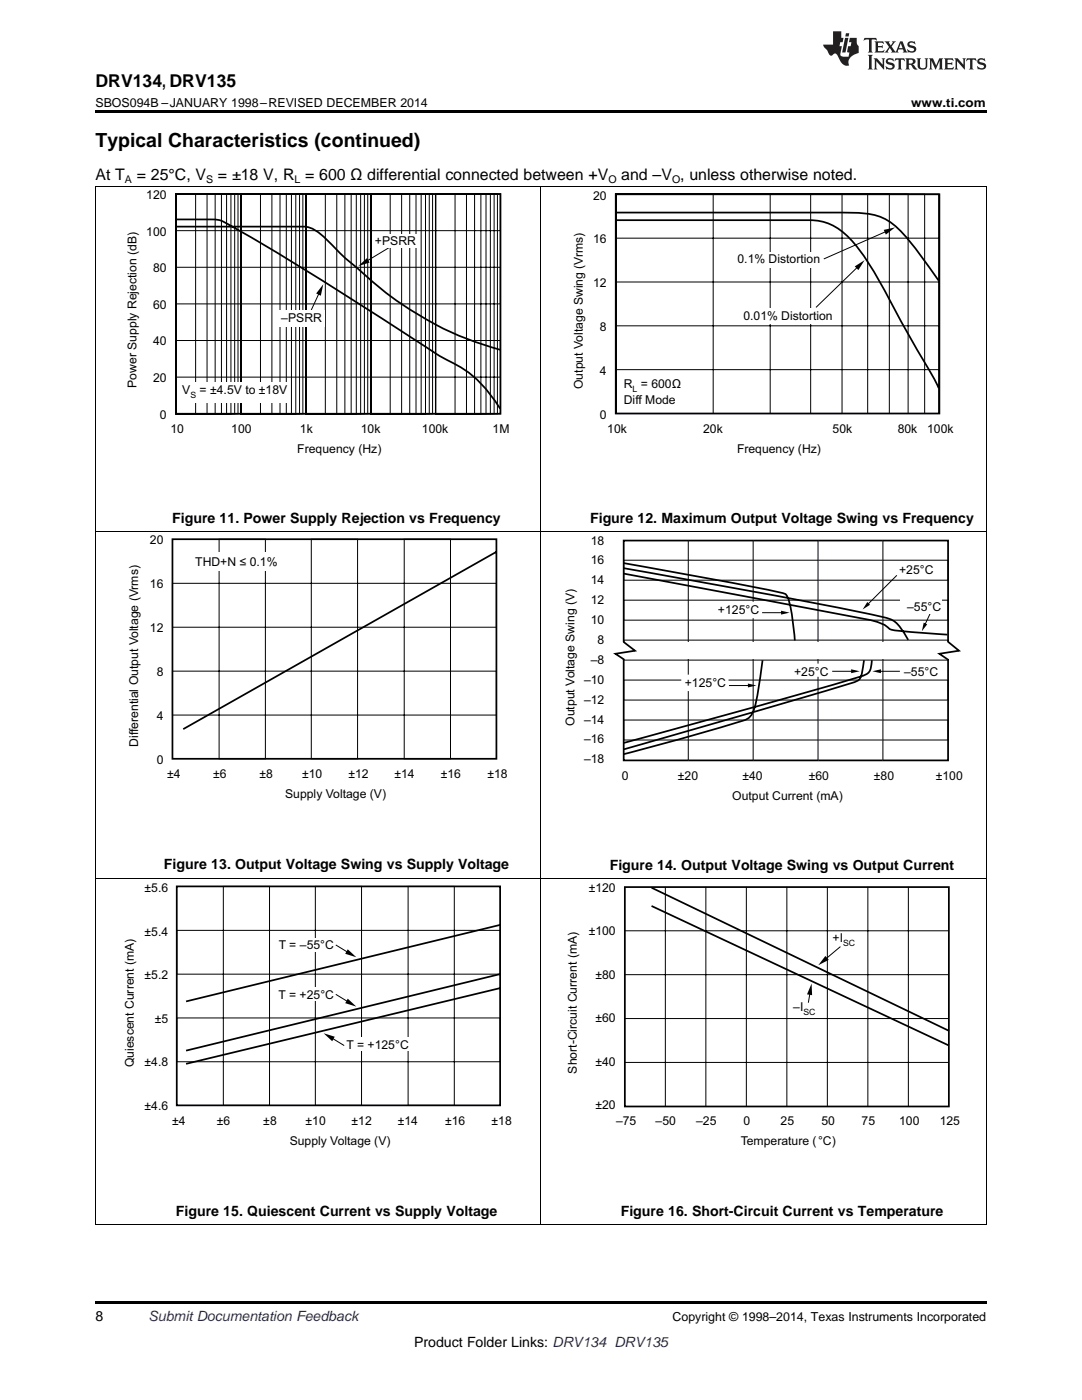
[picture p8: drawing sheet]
<svg xmlns="http://www.w3.org/2000/svg" width="216mm" height="279mm" viewBox="0 0 216 279" stroke-linecap="round" stroke-linejoin="round" font-family="sans-serif">
<path d="M19 259.7h177.8v.5h-177.8z" fill="#000"/>
<path d="M19.1 175.5v68.9M44.6 176.9h9.2v43.7h-9.2zM62.9 176.9h9.2v43.7h-9.2zM81.4 176.9h9.2v43.7h-9.2zM107.9 175.5v68.9M196.8 175.5v68.9M35.3 185.7h64.5v8.7h-64.5zM35.3 203.2h64.5v8.7h-64.5zM19 244.4h177.8" fill="none" stroke="#000" stroke-width=".2"/>
<path d="M35.3 176.9h64.5v43.7h-64.5zM99.7 184.6l-62.6 15.3M99.7 194.4l-62.6 15.3M99.7 197.2l-62.6 15.1" fill="none" stroke="#000" stroke-width=".35"/>
<path d="M55.3 187.1h11.7v2.8h-11.7z" fill="#fff"/>
<path d="M69.4 189.5l1.7 1.5-2.2-.7z" fill="#000"/>
<path d="M67 188.6l2.9 1.7" fill="none" stroke="#000" stroke-width=".2"/>
<path d="M55.3 197h11.7v2.8h-11.7z" fill="#fff"/>
<path d="M69.4 199.3l1.7 1.6-2.2-.7z" fill="#000"/>
<path d="M67 198.4l2.9 1.8" fill="none" stroke="#000" stroke-width=".2"/>
<path d="M68.7 207h13.4v2.8h-13.4z" fill="#fff"/>
<path d="M184.3 124.3l.7 .3-1.1 1.4zM161.9 196.3l.1 2.3-1-.2zM164.7 190.8l.7 .8-2.1 1zM64.6 206.2l2.2 .7-.5 .9z" fill="#000"/>
<g fill="none" stroke="#000" stroke-width=".2">
<path d="M19.1 106.2v69.3M107.9 106.2v69.3M124.4 111.8h64.8v4h-64.8zM124.4 119.8h64.8v4h-64.8zM196.8 106.2v69.3M124.4 127.8h64.8v3.9h-64.8zM124.4 135.7h64.8v4h-64.8zM185.8 122.1l-1.4 2.9M124.4 143.7h64.8v4h-64.8zM19 175.4h177.8M132.8 177v43.8M140.8 177v43.8"/>
<path d="M148.9 177v43.8M157 177v43.8M165.1 177v43.8M173.2 177v43.8M181.3 177v43.8M124.7 185.8h64.6M124.7 194.5h64.6M161.7 197.7l-.4 2.4M167.7 188.9l-3.3 2.8M65.8 206.9l2.9 1.8M124.7 203.3h64.6M124.7 212h64.6"/>
</g>
<path d="M124.4 107.9h64.8v43.9h-64.8zM124.7 177h64.6v43.8h-64.6zM130 177.2l59.4 28.5M130 180.8l59.4 27.9" fill="none" stroke="#000" stroke-width=".35"/>
<g fill="#fff">
<path d="M179.7 119.2h8.2v3.2h-8.2z"/>
<path d="M181.2 140.6h7.5v2.9h-7.5z"/>
<path d="M137.3 107.8v43.9z"/>
</g>
<path d="M137.3 107.8v43.9z" fill="none" stroke="#000" stroke-width=".2"/>
<path d="M150.3 107.8v43.9z" fill="#fff"/>
<path d="M150.3 107.8v43.9z" fill="none" stroke="#000" stroke-width=".2"/>
<path d="M163.2 107.8v43.9z" fill="#fff"/>
<path d="M163.2 107.8v43.9z" fill="none" stroke="#000" stroke-width=".2"/>
<path d="M176.2 107.8v43.9z" fill="#fff"/>
<path d="M176.2 107.8v43.9z" fill="none" stroke="#000" stroke-width=".2"/>
<path d="M124.2 128.1h65.2v3.4h-65.2z" fill="#fff"/>
<path d="M124.4 128.1l2.3 1.8-3.9 .6 1.7 1.1M189.1 128l2.3 1.9-4 .6 1.8 1.2" fill="none" stroke="#000" stroke-width=".35"/>
<path d="M179 112.3h8v3.1h-8z" fill="#fff"/>
<path d="M173.1 120.1l.5 .6-1.5 .9z" fill="#000"/>
<path d="M179 114.8l-6.1 6.1" fill="none" stroke="#000" stroke-width=".2"/>
<path d="M144.1 120.1h8v3.3h-8z" fill="#fff"/>
<path d="M155.8 121.9l1.8 .4-1.7 .4z" fill="#000"/>
<path d="M152.1 122.3h4.4" fill="none" stroke="#000" stroke-width=".2"/>
<path d="M135.9 134.6h9.5v3.3h-9.5z" fill="#fff"/>
<path d="M149.2 136.4l1.8 .4-1.8 .4z" fill="#000"/>
<path d="M145.5 136.8h4.4" fill="none" stroke="#000" stroke-width=".2"/>
<path d="M156.5 132.4h9.5v2.7h-9.5z" fill="#fff"/>
<path d="M169.8 133.6l1.7 .4-1.7 .3z" fill="#000"/>
<path d="M166.1 134h4.4" fill="none" stroke="#000" stroke-width=".2"/>
<path d="M178.4 132.4h9.5v2.7h-9.5z" fill="#fff"/>
<path d="M174.1 134l1.7-.4v.7z" fill="#000"/>
<path d="M34.4 116.4h64.7v8.8h-64.7zM43.7 107.6h9.3v43.8h-9.3zM62.1 107.6h9.2v43.8h-9.2zM80.7 107.6h9.2v43.8h-9.2zM34.4 133.9h64.7v8.8h-64.7zM179.6 134h-4.5" fill="none" stroke="#000" stroke-width=".2"/>
<path d="M34.4 107.6h64.7v43.8h-64.7zM99.1 110.1l-62.5 35.4M124.4 112.4l1.1 .2a715.7 715.7 0 0 1 31.2 5.9 6.6 6.6 0 0 1 1.2 3.6l.7 5.7M124.4 113.4l5.5 1a1152.8 1152.8 0 0 1 47.5 9.1 5.8 5.8 0 0 1 3.1 3l.7 1.2M124.4 114.5l40 7.5a78.5 78.5 0 0 1 11.5 2.4l1.4 1a2.76 2.76 0 0 0 1.9 .5l9.8 .8M152.2 131.8l-1.4 8.4a4.2 4.2 0 0 1-1.9 3.4 518.7 518.7 0 0 1-24.5 6.9M172.4 131.8l-.2 1.3a3.4 3.4 0 0 1-1.2 2.8l-15.5 4.7-31.1 9M174 131.8a3.2 3.2 0 0 1-1.1 2.8l-3.2 1-9.9 2.9-35.4 9.8" fill="none" stroke="#000" stroke-width=".35"/>
<path d="M38.2 110.2h17.6v3.7h-17.6z" fill="#fff"/>
<g fill="none" stroke="#000" stroke-width=".2">
<path d="M19.1 37.3v68.9M35.1 38.7h64.8v7.3h-64.8zM35.1 38.7h3.9v43.9h-3.9zM35.1 38.7h6.2v43.9h-6.2zM35.1 38.7h7.8v43.9h-7.8zM35.1 38.7h9.1v43.9h-9.1zM35.1 38.7h10.1v43.9h-10.1zM35.1 38.7h11.7v43.9h-11.7zM35.1 38.7h11v43.9h-11zM35.1 38.7h12.4v43.9h-12.4zM35.1 38.7h13v43.9h-13zM48 38.7v43.9"/>
<path d="M48.1 38.7h3.9v43.9h-3.9zM48.1 38.7h6.2v43.9h-6.2zM48.1 38.7h7.8v43.9h-7.8zM48.1 38.7h9v43.9h-9zM48.1 38.7h10.9v43.9h-10.9zM48.1 38.7h10.1v43.9h-10.1zM48.1 38.7h11.7v43.9h-11.7zM48.1 38.7h12.3v43.9h-12.3zM48.1 38.7h12.9v43.9h-12.9zM61 38.7v43.9M61 38.7h3.9v43.9h-3.9zM61 38.7h6.2v43.9h-6.2z"/>
<path d="M61 38.7h7.8v43.9h-7.8zM61 38.7h10.1v43.9h-10.1zM61 38.7h9.1v43.9h-9.1zM61 38.7h11v43.9h-11zM61 38.7h11.7v43.9h-11.7zM61 38.7h12.4v43.9h-12.4zM61 38.7h13v43.9h-13zM73.9 38.7v43.9M74 38.7h3.9v43.9h-3.9zM74 38.7h6.1v43.9h-6.1zM74 38.7h7.8v43.9h-7.8zM74 38.7h9v43.9h-9z"/>
<path d="M74 38.7h10v43.9h-10zM74 38.7h10.9v43.9h-10.9zM74 38.7h12.3v43.9h-12.3zM74 38.7h11.7v43.9h-11.7zM74 38.7h12.9v43.9h-12.9zM86.9 38.7v43.9M86.9 38.7h3.9v43.9h-3.9zM86.9 38.7h6.2v43.9h-6.2zM86.9 38.7h7.8v43.9h-7.8zM86.9 38.7h9.1v43.9h-9.1zM86.9 38.7h10.1v43.9h-10.1zM86.9 38.7h11.7v43.9h-11.7z"/>
<path d="M86.9 38.7h10.9v43.9h-10.9zM86.9 38.7h12.4v43.9h-12.4zM86.9 38.7h13v43.9h-13zM107.9 37.3v68.9M196.8 37.3v68.9M35.1 53.3h64.8v7.3h-64.8zM63.9 58l-1.8 3.9M77.6 49.4l-4.9 3M35.1 68h64.8v7.3h-64.8zM19 106.1h177.8"/>
</g>
<path d="M35.1 38.7h64.8v43.9h-64.8zM35.3 43.8h6.9a5.4 5.4 0 0 1 3.6 1.1 993.3 993.3 0 0 1 42.9 26.7 23.1 23.1 0 0 1 11.1 9.9M35.3 45.2h23.7a6.1 6.1 0 0 1 5.7 2.2 112.8 112.8 0 0 0 10 9.1 64.1 64.1 0 0 0 25.1 13.3" fill="none" stroke="#000" stroke-width=".35"/>
<path d="M64.5 56.7l-.5 2.3-.9-.4zM71.5 53.1l1.7-1.6 .5 .9z" fill="#000"/>
<g fill="#fff">
<path d="M74.7 46.8h8.9v2.7h-8.9z"/>
<path d="M55.5 61.8h9.2v3.3h-9.2z"/>
<path d="M36.7 76.3h21.1v4h-21.1z"/>
</g>
<g fill="none" stroke="#000" stroke-width=".2">
<path d="M122.9 38.8h19.4v43.7h-19.4zM122.9 38.8h30.8v43.7h-30.8zM122.9 38.8h38.9v43.7h-38.9zM122.9 38.8h45.1v43.7h-45.1zM122.9 38.8h50.2v43.7h-50.2zM122.9 38.8h54.6v43.7h-54.6zM122.9 38.8h58.3v43.7h-58.3zM122.9 38.8h61.6v43.7h-61.6zM122.9 38.8h64.6v43.7h-64.6zM122.9 38.8h64.5M187.4 38.8v43.7h-64.5M122.9 56.3h64.5"/>
<path d="M122.9 47.5h64.5M122.9 73.8h64.5M122.9 65h64.5"/>
</g>
<path d="M122.9 38.8h64.5v43.7h-64.5zM122.9 42.4h39.6a92.5 92.5 0 0 1 11.4 .4 10.9 10.9 0 0 1 6.4 3.9l2.4 2.9 4.6 6.4M122.9 43.9h28.2a125.5 125.5 0 0 1 12.6 .2 13 13 0 0 1 7.7 5.7 111.7 111.7 0 0 1 8.6 14.7l6.3 10.9 1 2" fill="none" stroke="#000" stroke-width=".35"/>
<path d="M176.3 45.9l2.3-.5-1.8 1.4z" fill="#000"/>
<path d="M146.4 50.3h18v3.1h-18z" fill="#fff"/>
<path d="M171.5 52.9l-8.7 8.5" fill="none" stroke="#000" stroke-width=".2"/>
<path d="M170.6 53.2l1.9-1.3-1.2 2z" fill="#000"/>
<path d="M147.4 61.4h19.2v3.2h-19.2z" fill="#fff"/>
<path d="M19 37.2h177.8M177.4 46l-13 5.7" fill="none" stroke="#000" stroke-width=".2"/>
<path d="M19 22h177.8v.5h-177.8z" fill="#000"/>
<g fill="#231f20">
<path d="M172.5 7.6l-.1 .5 .4-.2h.6v.1v2.1l-.2 .4h.9l-.2-.4v-2.1l.1-.1h.5l.5 .2-.2-.5zM174.5 8.3l.2 .3v1.5l-.2 .4h1.8l.2-.6a1.04 1.04 0 0 1-1.3 .2v-.7h.6l.3 .2v-.6l-.3 .2h-.6v-.6l.8-.1 .4 .3-.2-.5zM176.5 8.3l.9 1.1-.9 1.1h.8l-.2-.2 .4-.7 .5 .7-.2 .2h1.5l-.2-.2 .2-.4h.9l.1 .4-.2 .2h1l-.3-.3-.7-1.9h-.5l-.9 2-.8-1 .9-1h-.8l.1 .3-.4 .5-.3-.6 .1-.2zM179.7 8.6l.4 1h-.7zM181.3 8.4a.63 .63 0 0 0-.2 .7 .63 .63 0 0 0 .6 .4l.6 .2 .1 .2a.75 .75 0 0 1-.7 .4 .75 .75 0 0 1-.6-.5l.1 .7 .1-.1a1.11 1.11 0 0 0 1.5-.6 1.13 1.13 0 0 0-1.2-.8l-.1-.4a1.04 1.04 0 0 1 1.2 .2l-.2-.5-.2 .1-.4-.2zM173.2 10.9l.2 .4v2.2l-.2 .4h1l-.3-.4v-2.2l.3-.4zM174.3 11.6l.3 .4v1.5l-.3 .4h.8l-.2-.4v-1.3l1.5 1.7v-1.9l.2-.4h-.7l.2 .4v.9l-1.1-1.3zM177 11.8a.62 .62 0 0 0-.2 .7 .62 .62 0 0 0 .6 .4l.6 .1 .1 .3a.76 .76 0 0 1-.7 .3 .76 .76 0 0 1-.7-.4l.2 .7 .1-.1a1.11 1.11 0 0 0 1.5-.6 1.13 1.13 0 0 0-1.2-.8l-.1-.4a1.04 1.04 0 0 1 1.2 .2l-.2-.6-.2 .1-.5-.1zM178.7 11.6l-.2 .6a.61 .61 0 0 1 .8-.3v1.6l-.2 .4h.9l-.2-.4v-1.6a.63 .63 0 0 1 .7 .3l-.1-.6zM180.6 11.6l.3 .4v1.5l-.3 .4h1l-.2-.2-.1-.8 .6 .2a.76 .76 0 0 0 1.2 .7l-1-1a.58 .58 0 0 0 .6-.5 .58 .58 0 0 0-.5-.6zM181.4 11.9h.1a.45 .45 0 0 1 .5 .1 .45 .45 0 0 1 .1 .5l-.8 .2zM182.9 11.6l.2 .2a2.17 2.17 0 0 0 .3 1.9 .99 .99 0 0 0 1.6-.6v-1.1l.2-.4h-.7l.2 .2a1.92 1.92 0 0 1-.2 1.8 .6 .6 0 0 1-.9-.5v-1.1l.2-.4zM185.4 11.6l.2 .4v1.5l-.2 .4h.7l-.2-.4v-1.4l.8 1.8 .8-1.8v1.4l-.2 .4h.9l-.2-.4v-1.5l.2-.4h-.8l-.6 1.5-.6-1.5zM188.4 11.6l.2 .4v1.5l-.2 .4h1.8l.1-.6a1.04 1.04 0 0 1-1.2 .1v-.6h.5l.4 .2v-.6l-.4 .2h-.5v-.7h.8l.3 .3-.1-.6zM190.5 11.6l.2 .4v1.5l-.2 .4h.7l-.2-.4v-1.3l1.5 1.7v-1.9l.2-.4h-.7l.2 .4v.9l-1.1-1.3zM192.9 11.6l-.1 .6a.61 .61 0 0 1 .7-.3l.1 1.6-.3 .4h1l-.3-.4 .1-1.6a.63 .63 0 0 1 .7 .3l-.1-.6zM195.2 11.8a.62 .62 0 0 0-.2 .7 .62 .62 0 0 0 .6 .4l.6 .1 .1 .3a.76 .76 0 0 1-.7 .3 .76 .76 0 0 1-.6-.4l.1 .7 .1-.1a1.11 1.11 0 0 0 1.6-.6 1.13 1.13 0 0 0-1.3-.8l-.1-.4a1.04 1.04 0 0 1 1.2 .2l-.1-.6-.2 .1-.5-.1z"/>
<path d="M166.2 6.3v2.6h-1.9v.4l.8 .9a.91 .91 0 0 0 1 .8 .56 .56 0 0 1 .5-.3 .56 .56 0 0 1 .5 .3l.4 .8a1.53 1.53 0 0 0 1.9 1.2 1.54 1.54 0 0 1 1-2.1l.9-.3v-1.4a1.52 1.52 0 0 1-.4-1.6h-1.3l-.2 .8h.5l-.2 .8h-.5l-.1 1v.2l.4 .1-.2 .8a1.93 1.93 0 0 1-1.6-.3l.3-1.8h-.5l.2-.8h.4l.2-.8h-.4v-1.3zM168.6 7.6l-.6 2.9h.7l.6-2.9zM168.8 6.6l-.1 .7h.6l.2-.7z"/>
</g>
<text font-size="3.9" x="19" y="29.3">Typical Characteristics (continued)</text>
<text font-size="3.5" x="19" y="17.3">DRV134, DRV135</text>
<g font-size="3.2">
<text x="19" y="36">At T</text>
<text x="27.3" y="36">= 25°C, V</text>
<text x="43.5" y="36">= ±18 V, R = 600 Ω differential connected between +V</text>
<text x="124" y="36">and –V , unless otherwise noted.</text>
</g>
<g font-size="2.8">
<text x="34.4" y="104.4">Figure 11. Power Supply Rejection vs Frequency</text>
<text x="117.8" y="104.4">Figure 12. Maximum Output Voltage Swing vs Frequency</text>
<text x="32.7" y="173.4">Figure 13. Output Voltage Swing vs Supply Voltage</text>
<text x="121.7" y="173.7">Figure 14. Output Voltage Swing vs Output Current</text>
<text x="35.1" y="242.6">Figure 15. Quiescent Current vs Supply Voltage</text>
<text x="123.9" y="242.6">Figure 16. Short-Circuit Current vs Temperature</text>
<text x="19" y="263.6">8</text>
<text x="82.6" y="268.9">Product Folder Links: DRV134 DRV135</text>
</g>
<text font-size="2.8" fill="#0000c8" x="29.6" y="263.6">Submit Documentation Feedback</text>
<g font-size="2.5">
<text x="19" y="21.4">SBOS094B –JANUARY 1998–REVISED DECEMBER 2014</text>
<text x="181.8" y="21.4">www.ti.com</text>
<text x="134.2" y="263.6">Copyright © 1998–2014, Texas Instruments Incorporated</text>
</g>
<g font-size="2.4">
<text x="29.2" y="39.7">120</text>
<text x="118.3" y="39.8">20</text>
<text x="29.2" y="47">100</text>
<text x="74.8" y="48.9">+PSRR</text>
<text x="118.3" y="48.6">16</text>
<text x="147.2" y="52.6">0.1% Distortion</text>
<text x="30.5" y="54.3">80</text>
<text x="118.3" y="57.3">12</text>
<text x="30.5" y="61.6">60</text>
<text x="56.1" y="64.3">–PSRR</text>
<text x="148.3" y="63.9">0.01% Distortion</text>
<text x="30.5" y="68.9">40</text>
<text x="119.7" y="66.1">8</text>
<text x="27.2" y="77.4" transform="rotate(-90 27.2 77.4)">Power Supply Rejection (dB)</text>
<text x="30.5" y="76.2">20</text>
<text x="116.3" y="77.7" transform="rotate(-90 116.3 77.7)">Output Voltage Swing (Vrms)</text>
<text x="119.7" y="74.8">4</text>
<text x="124.5" y="77.5">R = 600Ω</text>
<text x="31.9" y="83.5">0</text>
<text x="36.4" y="78.7">V</text>
<text x="39.8" y="78.7">= ±4.5V to ±18V</text>
<text x="119.7" y="83.6">0</text>
<text x="124.5" y="80.6">Diff Mode</text>
<text x="34" y="86.4">10</text>
<text x="46.1" y="86.4">100</text>
<text x="59.8" y="86.4">1k</text>
<text x="72" y="86.4">10k</text>
<text x="84.2" y="86.4">100k</text>
<text x="98.3" y="86.4">1M</text>
<text x="121.2" y="86.4">10k</text>
<text x="140.3" y="86.4">20k</text>
<text x="166.1" y="86.4">50k</text>
<text x="179.1" y="86.4">80k</text>
<text x="185" y="86.4">100k</text>
<text x="59.3" y="90.3">Frequency (Hz)</text>
<text x="147.1" y="90.3">Frequency (Hz)</text>
<text x="29.9" y="108.7">20</text>
<text x="39" y="112.9">THD+N ≤ 0.1%</text>
<text x="117.9" y="108.7">18</text>
<text x="117.9" y="112.6">16</text>
<text x="29.9" y="117.4">16</text>
<text x="117.9" y="116.6">14</text>
<text x="179.4" y="114.6">+25°C</text>
<text x="117.9" y="120.6">12</text>
<text x="117.9" y="124.6">10</text>
<text x="143.3" y="122.6">+125°C</text>
<text x="181" y="121.9">–55°C</text>
<text x="29.9" y="126.2">12</text>
<text x="119.3" y="128.5">8</text>
<text x="31.3" y="135">8</text>
<text x="116.5" y="136.5">–10</text>
<text x="117.9" y="132.5">–8</text>
<text x="136.7" y="137.1">+125°C</text>
<text x="158.5" y="134.8">+25°C</text>
<text x="180.4" y="134.8">–55°C</text>
<text x="31.3" y="143.7">4</text>
<text x="116.5" y="140.4">–12</text>
<text x="27.6" y="149.1" transform="rotate(-90 27.6 149.1)">Differential Output Voltage (Vrms)</text>
<text x="114.6" y="144.9" transform="rotate(-90 114.6 144.9)">Output Voltage Swing (V)</text>
<text x="116.5" y="144.4">–14</text>
<text x="116.5" y="148.4">–16</text>
<text x="31.3" y="152.5">0</text>
<text x="33.4" y="155.3">±4</text>
<text x="42.5" y="155.3">±6</text>
<text x="51.8" y="155.3">±8</text>
<text x="60.3" y="155.3">±10</text>
<text x="69.5" y="155.3">±12</text>
<text x="78.7" y="155.3">±14</text>
<text x="88" y="155.3">±16</text>
<text x="97.3" y="155.3">±18</text>
<text x="116.5" y="152.3">–18</text>
<text x="124.1" y="155.7">0</text>
<text x="135.3" y="155.7">±20</text>
<text x="148.2" y="155.7">±40</text>
<text x="161.4" y="155.7">±60</text>
<text x="174.4" y="155.7">±80</text>
<text x="186.7" y="155.7">±100</text>
<text x="56.9" y="159.3">Supply Voltage (V)</text>
<text x="146.1" y="159.6">Output Current (mA)</text>
<text x="28.9" y="178.1">±5.6</text>
<text x="117.5" y="178">±120</text>
<text x="28.9" y="186.8">±5.4</text>
<text x="55.6" y="189.4">T = –55°C</text>
<text x="117.5" y="186.7">±100</text>
<text x="166.1" y="188.1">+I</text>
<text x="28.9" y="195.4">±5.2</text>
<text x="118.8" y="195.4">±80</text>
<text x="55.6" y="199.3">T = +25°C</text>
<text x="158.3" y="201.8">–I</text>
<text x="30.9" y="204.1">±5</text>
<text x="69.2" y="209.3">T = +125°C</text>
<text x="118.8" y="204.1">±60</text>
<text x="26.7" y="213" transform="rotate(-90 26.7 213)">Quiescent Current (mA)</text>
<text x="28.9" y="212.8">±4.8</text>
<text x="115.1" y="214.2" transform="rotate(-90 115.1 214.2)">Short-Circuit Current (mA)</text>
<text x="118.8" y="212.7">±40</text>
<text x="28.9" y="221.4">±4.6</text>
<text x="118.8" y="221.4">±20</text>
<text x="34.3" y="224.6">±4</text>
<text x="43.3" y="224.6">±6</text>
<text x="52.5" y="224.6">±8</text>
<text x="61" y="224.6">±10</text>
<text x="70.2" y="224.6">±12</text>
<text x="79.4" y="224.6">±14</text>
<text x="88.8" y="224.6">±16</text>
<text x="98.1" y="224.6">±18</text>
<text x="122.9" y="224.6">–75</text>
<text x="130.8" y="224.6">–50</text>
<text x="138.9" y="224.6">–25</text>
<text x="148.3" y="224.6">0</text>
<text x="155.8" y="224.6">25</text>
<text x="163.9" y="224.6">50</text>
<text x="171.9" y="224.6">75</text>
<text x="179.4" y="224.6">100</text>
<text x="187.5" y="224.6">125</text>
<text x="57.8" y="228.5">Supply Voltage (V)</text>
<text x="147.8" y="228.5">Temperature (°C)</text>
</g>
<g font-size="2.1">
<text x="24.9" y="36.6">A</text>
<text x="41.1" y="36.6">S</text>
<text x="58.8" y="36.6">L</text>
<text x="121.4" y="36.6">O</text>
<text x="134.1" y="36.6">O</text>
</g>
<g font-size="1.7">
<text x="38" y="79.4">S</text>
<text x="126.2" y="78.2">L</text>
<text x="168.2" y="188.8">SC</text>
<text x="160.3" y="202.5">SC</text>
</g>
</svg>
